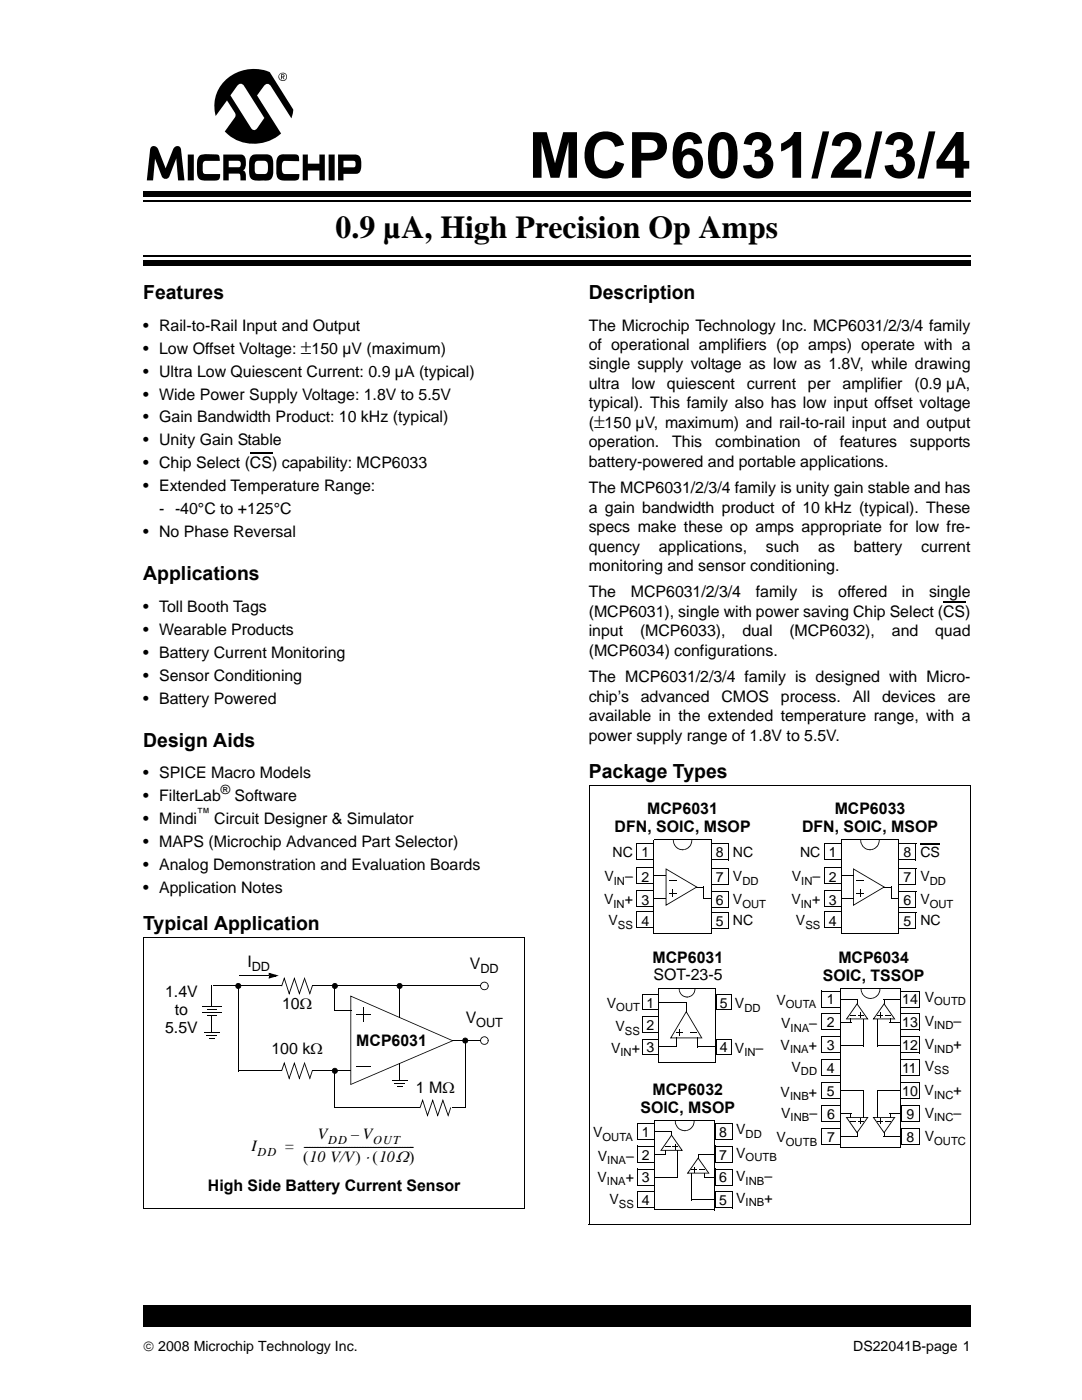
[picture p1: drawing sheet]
<svg xmlns="http://www.w3.org/2000/svg" width="216mm" height="279mm" viewBox="0 0 216 279" stroke-linecap="round" stroke-linejoin="round" font-family="sans-serif">
<g fill="#000">
<path d="M132.9 173.4l6.3 3.6-.2 .1-6.1-3.6zM133.5 175.7h1.5v.2h-1.5zM133.5 178.2h1.5v.2h-1.5zM134.2 177.5h.2v1.5h-.2zM134.3 167.6h.1zM134.3 167.7l.1-.1 .1 .4-.2 .1zM134.3 168.1l.2-.1 .1 .4h-.2zM136.2 169.5l.1 .2zM134.4 168.4h.2l.6 .8 1 .3v.2a1.9 1.9 0 0 1-1.8-1.3zM136.1 169.5l.1 .2zM136.2 169.5h.4v.1l-.4 .1zM136.5 169.5l.4-.1v.1l-.3 .1z"/>
<path d="M138 167.6l.1 .1zM138 167.6l.1 .1a1.9 1.9 0 0 1-1.2 1.8v-.1l.8-.7zM138.9 177h1.6v.1h-1.6zM132.8 173.3l.2 .1v7.2h-.2l6.2-3.6 .1 .1-6.3 3.7zM140.4 179.3h1.5v.2h-1.5zM170.3 173.4l6.3 3.6-.2 .1-6.1-3.6zM170.9 175.7h1.5v.2h-1.5zM170.9 178.2h1.5v.2h-1.5zM171.6 177.5h.2v1.5h-.2zM171.7 167.6h.1zM171.7 167.6h.1l.1 .4h-.2zM171.7 168h.2l.1 .4h-.2z"/>
<path d="M173.6 169.5l.1 .2zM171.8 168.4h.2l.6 .8 1 .3v.2a2.04 2.04 0 0 1-1.8-1.3zM173.5 169.5l.1 .2zM173.6 169.5h.4v.1l-.4 .1zM173.9 169.5l.4-.1v.1l-.3 .1zM175.4 167.6l.1 .1zM175.4 167.6l.1 .1a1.9 1.9 0 0 1-1.2 1.8v-.1l.8-.7zM176.3 177l.1 .1zM176.4 177h1.4v.1h-1.4zM170.2 173.3l.2 .1v7.2h-.2l6.2-3.6 .1 .1-6.3 3.7zM177.7 177l.2 .1zM177.8 179.3l.1 .2z"/>
<path d="M177.9 179.3h1.4v.2h-1.4zM42.2 196.7l.2 .1zM47.5 196.7l.1 .1zM47.8 194.6l.1 .2zM47.1 196.3l.5-.1 .5 .3v.2l-.1 .1-.2-.4h-.5l-.2 .4 .3 .4h.3l.2-.2 .1-.3 .1 .1a.59 .59 0 0 1-.8 .5 .59 .59 0 0 1-.2-1zM48 196.7l.1 .1zM53.6 194.1l2 .6-2 .6 .1-.4 1.2-.4 .2 .4-1.4-.4 .1-.3 .2 .5h-.4zM53.6 194.7h.4v.4h-.4zM56.1 196.7l.2 .2zM56.7 195l1.1 3.3h-.2l1.1-3.3 1.1 3.3h-.2l1.2-3.3 .1 .3-1.2 3.3-1-3.3 .1-.1-1.1 3.4-1.1-3.3 .2-.1-.5 1.6-.2-.1zM60.7 195.3l.2-.1 1 3.1-.1 .3zM62.2 196.8h.2l-.5 1.5h-.2z"/>
<path d="M62.3 196.7l.1 .1zM66.4 196.3l.4-.1 .6 .4v.1l-.2 .1-.2-.4h-.4l-.2 .4 .3 .4h.3l.2-.5 .2 .1a.6 .6 0 0 1-.8 .5 .6 .6 0 0 1-.2-1zM67.2 196.7l.2 .1zM79.3 196.4a.59 .59 0 0 1 .6-.2 .59 .59 0 0 1 .4 .5l-.1 .1-.1-.3-.4-.2-.3 .2-.1 .3 .1 .2 .4 .2 .3-.2 .1-.3 .1 .1a.59 .59 0 0 1-.8 .5 .59 .59 0 0 1-.2-.9zM80.2 196.7l.1 .1zM95.9 196.3l.3-.2a.85 .85 0 0 1 1.3 .7h-.2l-.3-.6-.4-.1-.5 .3-.1 .4 .2 .5 .5 .1 .4-.1 .2-.5h.2a.85 .85 0 0 1-1.1 .8 .85 .85 0 0 1-.5-1.3zM97.3 196.8h.2zM135.4 197.3h.2zM135.4 197.3h.2v.4h-.1zM135.5 197.7l.1-.1 .1 .4h-.1zM137.1 198.9l.1 .2zM135.6 198l.1-.1 .5 .7 .9 .3v.2a1.67 1.67 0 0 1-1.5-1.1z"/>
<path d="M137 198.9l.1 .2zM137.1 198.9h.3v.1l-.3 .1zM137.4 198.9l.3-.1 .1 .1-.4 .1zM138.6 197.2l.2 .1zM138.6 197.3h.2a1.72 1.72 0 0 1-1 1.6l-.1-.1 .5-.4 .3-.5zM171.7 197.3h.2zM171.7 197.3h.2v.4h-.1zM171.8 197.7h.1l.1 .4h-.1zM173.7 199.2l.1 .1zM171.9 198.1l.1-.1 .7 .9 1 .3v.1a1.95 1.95 0 0 1-1.8-1.2zM173.6 199.2l.1 .1zM173.7 199.2l.4-.1v.2h-.4z"/>
<path d="M174.1 199.1l.3-.1 .1 .2-.4 .1zM175.5 197.2l.2 .1zM175.5 197.3h.2a1.9 1.9 0 0 1-1.2 1.9l-.1-.1 .8-.7zM41.3 201.3h1.9v.2h-1.9zM41.3 202.5h1.9v.2h-1.9zM41.8 207.2h1v.1h-1zM42.2 202.9l.2 .1zM42.2 200.1h.2v.7h-.2zM42.2 202.7h.2v.7h-.2zM42.2 205.3h.2v.8h-.2zM56.1 213.6l.2 .2zM56.7 211.9l1.1 3.3h-.2l1.1-3.3 1.1 3.3h-.2l1.2-3.3 .1 .3-1.2 3.3-1-3.3h.1l-1.1 3.3-1.1-3.3 .2-.1-.5 1.6-.2-.1z"/>
<path d="M60.7 212.2h.2l1 3-.1 .3zM62.2 213.7h.2l-.5 1.5h-.2zM62.3 213.6l.1 .1zM66.4 213.3a.59 .59 0 0 1 .6-.1 .59 .59 0 0 1 .4 .5h-.2l-.2-.4h-.3l-.3 .3v.3l.3 .2h.3l.2-.4h.2a.59 .59 0 0 1-.8 .6 .59 .59 0 0 1-.2-1zM67.2 213.7h.2zM69.9 198.7l20.6 9-.2 .1-20.3-8.9v-.2l.1 17.7h-.2zM79.2 216.8h1v.2h-1zM79.7 212.2h.1zM79.7 203l.1 .1zM79.7 214.9h.1v.8h-.1zM88.3 219.6h.2l1 3-.1 .3zM69.9 216.4l20.4-8.8 .1 .2-20.5 8.8z"/>
<path d="M92.4 207.2l.5-.1 .5 .3v.2l-.1 .1-.2-.4h-.5l-.2 .4 .3 .4h.3l.2-.2 .1-.3 .1 .1a.6 .6 0 0 1-.8 .5 .6 .6 0 0 1-.2-1zM93.3 207.6l.1 .1zM95.9 207.2l.3-.2a.85 .85 0 0 1 1.3 .7h-.2l-.3-.6-.4-.1-.5 .3-.1 .4 .2 .5 .5 .1 .4-.1 .2-.5h.2a.85 .85 0 0 1-1.1 .8 .85 .85 0 0 1-.5-1.3zM97.3 207.7h.2zM134.9 206l.1 .1zM135 208.9l.1 .1zM135 207.1h.1v1.8h-.1zM135 206h1.2v.1h-1.2zM135.5 206.7h.1zM135.5 205.4h.1v1.3h-.1zM136.8 201.9l.2 .1zM136.8 200h.2v1.9h-.2z"/>
<path d="M136.9 201.9l.1 .1-3.2 5.2v-.1h6.2l.2 .1h-6.5zM137.7 206h1.3v.1h-1.3zM139 206l.1 .1zM139 208.9l.2 .1zM139 207.1h.2v1.8h-.2zM136.9 201.7l3.2 5.4-.1 .1-3.1-5.2zM171 200.2l.1 .2-2.1 3-.2-.1zM169.7 203.3h.2v.9h-.2zM169.8 202.5h1v.2h-1zM170.9 199.5h.2v.9h-.2zM170.9 200.4l.2-.1 2.2 3.1h-4.5l.1-.1h4.2v.1zM171.2 202.5h1.1v.2h-1.1z"/>
<path d="M171.7 202.1h.1v1.1h-.1zM175.1 202.5h1.1v.2h-1.1zM175.6 202.1h.1v1.1h-.1zM176.3 199.5h.2v.9h-.2zM176.3 200.3l.2 .1-2.2 3v-.1h4.2l.2 .1h-4.6zM176.6 202.5h1v.2h-1zM177.5 203.3h.2v.9h-.2zM176.4 200.2l2.2 3.1-.2 .1-2.1-3zM83.7 221l.2 .2zM84.3 219.3l1.1 3.4-.2-.1 1.1-3.3 1.1 3.4-.2-.1 1.2-3.3 .1 .3-1.2 3.3-1-3.3h.1l-1.1 3.3-1.1-3.3 .2-.1-.5 1.6-.2-.1zM89.8 221.1h.2l-.5 1.5h-.2zM89.9 221l.1 .1z"/>
<path d="M134 226.4l.1 .2-2.1 3-.2-.1zM132.7 229.5h.1v.9h-.1zM132.8 228.8h1v.1h-1zM133.9 225.7h.2v.9h-.2zM133.9 226.6l.2-.1 2.2 3.2h-4.6l.2-.2h4.2v.2zM134.2 228.8h1v.1h-1zM134.6 228.3h.2v1.1h-.2zM134.7 223.6l.1 .1zM134.7 223.7h.1l.1 .4h-.2zM134.7 224.1h.2l.1 .4h-.2zM136.7 225.6v.1zM134.8 224.5l.2-.1 .6 .9 1.1 .3-.1 .1a1.95 1.95 0 0 1-1.8-1.2z"/>
<path d="M136.5 225.6l.2 .1zM136.6 225.6l.4-.1v.2h-.3zM137 225.5l.3-.1 .1 .2-.4 .1zM138 233.3h1.1v.2h-1.1zM138.5 232.9h.1v1h-.1zM138.4 223.6l.2 .1zM138.4 223.7h.2v.4l-.3 .7-.4 .5-.5 .3-.1-.2 .8-.7zM139.2 230.3h.2v.9h-.2zM139.2 231.1l.2 .1-2.2 3v-.2h4.2l.2 .2h-4.5zM139.5 233.3h1v.2h-1zM140.4 234.1h.2v.8h-.2zM139.3 231l2.2 3.1-.1 .1-2.2-3z"/>
<path d="M168.8 223.1l.2-.1 2.1 3-.1 .2zM169.7 222.2h.2v.8h-.2zM169.8 223.6h1v.2h-1zM170.9 226h.2v.9h-.2zM168.7 222.9h4.6l-2.2 3.2-.2-.1 2.2-3.1v.2h-4.2zM171.2 223.6h1.1v.2h-1.1zM171.7 223.2h.1v1h-.1zM175.1 223.6h1.1v.2h-1.1zM175.6 223.2h.1v1h-.1zM176.3 226h.2v.9h-.2zM174.1 222.9h4.6l-.2 .2h-4.2v-.2l2.2 3.1-.2 .1zM176.6 223.6h1v.2h-1z"/>
<path d="M177.5 222.2h.2v.8h-.2zM178.4 223l.2 .1-2.2 3.1-.1-.2zM28.6 260.6h165.1v4.2h-165.1z"/>
<path d="M55.6 15.3a.84 .84 0 0 1 1.6 0 .84 .84 0 0 1-1.6 0zM67.5 30.8h3.3a1.37 1.37 0 0 1 1.3 1.8v.8a1.19 1.19 0 0 1-1 1.3h-2.6v1.3h-1zM65.6 30.8h1.2v5.2h-1.2zM44.7 16.3a8.3 8.3 0 0 1 9.1-1.9l4.7 7.5-.4 1.7-4-6.4a.77 .77 0 0 0-.7-.5 .77 .77 0 0 0-.8 .5l-1.3 1.9 4.8 7.5a8.2 8.2 0 0 1-11.2-.4l2-2.8a.87 .87 0 0 0-.1-1l-1.5-2.4-2.3 3.2a7.2 7.2 0 0 1 1.7-6.9zM60.4 30.8h1v1.9h2.3v-1.9h1.1v5.2h-1.1v-2h-2.3v2h-1zM55.6 31.1l.7-.3h2.4a.86 .86 0 0 1 1 1.1v.3l-2.8-.1a.79 .79 0 0 0-.7 1v.6a.87 .87 0 0 0 .7 1h2.8a.95 .95 0 0 1-.1 1 .95 .95 0 0 1-1 .3h-1.9a1.33 1.33 0 0 1-1.6-1.4l.1-2.5zM50.3 31l.6-.2h2.1a1.43 1.43 0 0 1 1.5 1.8v1.6a1.52 1.52 0 0 1-.4 1.5 1.52 1.52 0 0 1-1.6 .3h-.5a2.24 2.24 0 0 1-2-.5 5.9 5.9 0 0 1-.3-3.2l.2-.7zM44.6 30.8h3.4a1.2 1.2 0 0 1 1.1 1.6 1.45 1.45 0 0 1-.6 1.6l.5 .5 .1 1.5h-1.1v-.6a.53 .53 0 0 0-.4-.8h-2v1.4h-1zM39.7 31.2a4.7 4.7 0 0 1 3.2-.4 .77 .77 0 0 1 .8 .2 .77 .77 0 0 1 .2 .9v.2h-2.9a.66 .66 0 0 0-.6 .8v.8a.77 .77 0 0 0 .7 1h2.8a.97 .97 0 0 1-1.1 1.3h-1.9a1.47 1.47 0 0 1-1.6-1.8l.1-2.3zM37.5 30.8h1.2v5.2h-1.2zM30.1 29.5a.85 .85 0 0 1 .9-.3 .85 .85 0 0 1 .6 .6l1.4 3.8 1.5-3.8a.81 .81 0 0 1 .9-.7 .81 .81 0 0 1 .7 .9l.7 6h-1.3l-.3-4.4-1.4 3.5a.82 .82 0 0 1-.8 .6 .82 .82 0 0 1-.7-.6l-1.4-3.4-.4 4.3h-1.2zM55.7 15.3a.7 .7 0 0 0 1.4 0 .7 .7 0 0 0-1.4 0zM68.5 32.1v1.3h2.1a.77 .77 0 0 0-.1-1.3zM47.6 16.9l-1.6 2.1 4 6.4a.72 .72 0 0 0 .6 .5 .72 .72 0 0 0 .8-.4l1.3-2-4-6.3a.73 .73 0 0 0-1.1-.3zM51 32.3l-.2 1.7 .2 .6 1.8 .1a.79 .79 0 0 0 .7-1l-.1-.8a.73 .73 0 0 0-.7-.8h-1.2zM45.6 32.1v1.3h2a.68 .68 0 0 0 .4-.7 .68 .68 0 0 0-.5-.6zM56.1 14.8h.3a.29 .29 0 0 1 .4 .3 .29 .29 0 0 1-.3 .3l.3 .4h-.2l-.2-.4h-.2v.4h-.1zM56.2 15v.3l.4-.1v-.2z"/>
</g>
<path d="M49.9 90.5h4.4M188.2 120.1h4.4" fill="none" stroke="#000" stroke-width=".23"/>
<g fill="none" stroke="#000" stroke-width=".2">
<path d="M117.6 156.7h76.1M117.6 156.6v87.8M193.6 156.7v87.8M127 171.5h3.5M127 176.4h3.5M127 168.3h3.6M127 173.2h3.6M127 177.7h3.6M127 168.2v3.3M127 173.1v3.3M127 177.6v3.2M130.5 174.8h2.4"/>
<path d="M130.5 179.3h2.4M130.5 167.6v18.7M130.5 167.6h11.5M140.4 177v2.5M141.8 171.6h3.6M141.8 176.5h3.6M141.9 168.4h3.5M141.9 173.3h3.5M141.9 177.9h3.5M141.9 167.6v18.8M145.4 168.4v3.3M145.4 173.3v3.3"/>
<path d="M145.4 177.9v3.3M164.4 171.5h3.5M164.4 176.4h3.5M164.4 168.2v3.3M164.4 173.1v3.3M164.4 177.6v3.2M164.4 168.3h3.6M164.4 173.2h3.6M164.4 177.7h3.6M167.9 174.8h2.4M167.9 179.3h2.4M167.9 167.6v18.7"/>
<path d="M167.9 167.6h11.5M177.8 177.1v2.4M179.2 171.6h3.6M179.2 176.5h3.6M179.3 167.6v18.8M179.3 168.4h3.5M179.3 173.3h3.5M179.3 177.9h3.5M182.8 168.4v3.3M182.8 173.3v3.3M182.8 177.9v3.3M28.7 187.1h76.1"/>
<path d="M28.7 187v54.2M42.3 196.8v3.7M42.5 196.8h13.7M47.5 196.8v17M47.9 194.7h5.8M62.3 196.8h33.5M66.8 196.8v4.9M79.7 196.7v6.3M104.7 187.1v54.2M127 180.8h3.5M127 185.1h3.5M127 182h3.6"/>
<path d="M127 181.9v3.2M128.3 198.5h3.1M128.3 198.4v3.1M130.4 186.3h11.5M131.4 197.3h11.5M131.4 197.2v14.8M141.8 181.1h3.6M141.8 185.2h3.6M141.9 182h3.5M142.8 197.3v14.8M142.9 198.5h3.1M142.9 198.4v3.1"/>
<path d="M145.4 182v3.3M145.9 198.5v3.1M164 197.7v3.3M164 197.8h3.7M164.4 180.8h3.5M164.4 185.1h3.5M164.4 181.9v3.2M164.4 182h3.6M167.6 199.6h3.5M167.7 197.3h12.1M167.7 197.2v31.8M167.8 186.3h11.5"/>
<path d="M176.3 199.6h3.5M179.2 181.1h3.6M179.2 185.2h3.6M179.3 182h3.5M179.7 197.3v31.8M179.8 197.7v3.3M179.8 197.8h3.7M182.8 182v3.3M183.4 197.8v3.3M40.3 200.8h3.9M40.3 202h3.9M40.7 206.1h3.1"/>
<path d="M41.3 206.7h2M42.3 203v3M47.5 213.7h8.7M62.4 213.7h7.7M66.8 213.7v7.4M66.8 201.7h3.3M71.1 202.5h2.8M71.1 212.7h2.8M72.5 201.1v2.8M78.2 215.7h3.1M78.7 216.3h2.1M79.7 212.2v3.6"/>
<path d="M90.2 207.7h5.6M92.8 207.6v13.5M128.2 201.5h3.1M128.2 206h3.1M128.2 210.4h3.1M128.3 202.9v3.1M128.3 207.3v3.1M128.3 202.9h3.1M128.3 207.4h3.1M131.3 212h11.5M131.4 208.9h3.6M131.4 200h5.5"/>
<path d="M139.1 208.9h3.7M142.8 201.5h3.1M142.8 210.4h3.1M142.9 207.4h3.1M142.9 207.3v3.1M145.9 207.4v3.1M163.9 201h3.7M163.9 205.5h3.7M163.9 210.1h3.7M163.9 214.7h3.7M163.9 219.2h3.7M164 202.3v3.2"/>
<path d="M164 206.8v3.3M164 211.4v3.3M164 216v3.2M164 202.4h3.7M164 206.9h3.7M164 211.5h3.7M164 216h3.7M167.6 204.1h2.2M167.6 208.7h4.7M167.6 217.7h4.7M172.3 203.3v5.5M172.3 217.6v5.4"/>
<path d="M175.1 208.7h4.7M175.1 217.7h4.7M175.2 203.3v5.5M175.2 217.6v5.4M177.6 204.1h2.2M179.7 201h3.7M179.7 205.5h3.7M179.7 210.1h3.7M179.7 214.7h3.7M179.7 219.2h3.7M179.8 202.3v3.2M179.8 206.8v3.3"/>
<path d="M179.8 211.4v3.3M179.8 216v3.2M179.8 202.4h3.7M179.8 206.9h3.7M179.8 211.5h3.7M179.8 216h3.7M183.4 202.4v3.2M183.4 206.9v3.3M183.4 211.5v3.3M183.4 216v3.3M66.9 221.1h16.9M90.1 221.1h2.8"/>
<path d="M127.1 227.4h3.5M127.1 231.9h3.5M127.1 236.5h3.5M127.1 224.1v3.3M127.1 228.7v3.2M127.1 233.2v3.3M127.1 237.8v3.2M127.1 224.2h3.6M127.1 228.7h3.6M127.1 233.3h3.6M127.1 237.9h3.6M130.6 225.8h3.5"/>
<path d="M130.6 223.6v17.8M130.6 223.7h12.1M130.6 230.3h2.2M130.6 234.9h4.7M135.2 229.6v5.4M138 239.5h4.7M138.1 234.1v5.4M139.2 230.3h3.5M140.5 234.9h2.2M142.6 227.4h3.5M142.6 231.9h3.5M142.6 236.5h3.5"/>
<path d="M142.7 223.7v17.8M142.7 224.2h3.5M142.7 228.7h3.5M142.7 233.3h3.5M142.7 237.9h3.5M146.1 224.2v3.2M146.1 228.7v3.3M146.1 233.3v3.3M146.1 237.9v3.2M163.9 223.8h3.8M163.9 228.4h3.8M164 220.6v3.2"/>
<path d="M164 225.1v3.3M164 220.6h3.7M164 225.2h3.7M167.6 229h12.1M167.6 226.8h3.5M167.6 222.3h2.2M176.3 226.8h3.5M177.6 222.3h2.2M179.7 223.8h3.8M179.7 228.4h3.8M179.8 220.6v3.2M179.8 225.1v3.3"/>
<path d="M179.8 220.6h3.7M179.8 225.2h3.7M183.5 220.6v3.3M183.5 225.2v3.3M28.6 241.2h76.1M117.5 244.4h76.1M127.1 241h3.5M130.5 241.4h12.2M142.6 241h3.5"/>
</g>
<g fill="#000">
<path d="M53.8 194.4l1.2 .3-1.2 .4z"/>
<circle cx="47.5" cy="196.8" r=".51"/>
<circle cx="66.8" cy="196.8" r=".51"/>
<circle cx="79.7" cy="196.8" r=".51"/>
<circle cx="66.8" cy="213.7" r=".51"/>
<circle cx="92.8" cy="207.7" r=".51"/>
</g>
<path d="M183.6 168.3h4" fill="none" stroke="#000" stroke-width=".21"/>
<path d="M28.6 37.7h165.1v5.5h-165.1z" fill="#fff"/>
<path d="M28.6 40.1h165.1" fill="none" stroke="#000" stroke-width=".36"/>
<path d="M28.6 38.1h165.1v1.1h-165.1z" fill="#000"/>
<path d="M28.6 49.5h165.1v5.6h-165.1z" fill="#fff"/>
<path d="M28.6 51h165.1" fill="none" stroke="#000" stroke-width=".36"/>
<path d="M28.6 52h165.1v1h-165.1z" fill="#000"/>
<text font-size="12.7" x="105.5" y="35.5">MCP6031/2/3/4</text>
<text font-size="6.3" x="67" y="47.4">0.9 µA, High Precision Op Amps</text>
<g font-size="3.9">
<text x="28.6" y="59.7">Features</text>
<text x="117.5" y="59.7">Description</text>
<text x="60" y="70.5">±</text>
<text x="118.5" y="85.4">±</text>
<text x="28.6" y="115.8">Applications</text>
<text x="28.6" y="149">Design Aids</text>
<text x="117.5" y="155.3">Package Types</text>
<text x="28.6" y="185.7">Typical Application</text>
</g>
<g font-size="3.2">
<text x="28.6" y="66">• Rail-to-Rail Input and Output</text>
<text x="117.5" y="66">The Microchip Technology Inc. MCP6031/2/3/4 family</text>
<text x="28.6" y="70.5">• Low Offset Voltage:</text>
<text x="62.1" y="70.5">150 µV (maximum)</text>
<text x="117.5" y="69.8">of operational amplifiers (op amps) operate with a</text>
<text x="28.6" y="75.1">• Ultra Low Quiescent Current: 0.9 µA (typical)</text>
<text x="117.5" y="73.7">single supply voltage as low as 1.8V, while drawing</text>
<text x="117.5" y="77.6">ultra</text>
<text x="126" y="77.6">low</text>
<text x="133.1" y="77.6">quiescent</text>
<text x="149" y="77.6">current</text>
<text x="161.2" y="77.6">per</text>
<text x="168.1" y="77.6">amplifier</text>
<text x="182.5" y="77.6">(0.9 µA,</text>
<text x="28.6" y="79.7">• Wide Power Supply Voltage: 1.8V to 5.5V</text>
<text x="117.5" y="81.5">typical). This family also has low input offset voltage</text>
<text x="28.6" y="84.3">• Gain Bandwidth Product: 10 kHz (typical)</text>
<text x="28.6" y="88.9">• Unity Gain Stable</text>
<text x="117.5" y="85.4">( 150 µV, maximum) and rail-to-rail input and output</text>
<text x="117.5" y="89.3">operation.</text>
<text x="134.1" y="89.3">This</text>
<text x="142.7" y="89.3">combination</text>
<text x="162.4" y="89.3">of</text>
<text x="167.5" y="89.3">features</text>
<text x="181.6" y="89.3">supports</text>
<text x="28.6" y="93.5">• Chip Select (CS) capability: MCP6033</text>
<text x="117.5" y="93.1">battery-powered and portable applications.</text>
<text x="28.6" y="98.1">• Extended Temperature Range:</text>
<text x="117.5" y="98.4">The MCP6031/2/3/4 family is unity gain stable and has</text>
<text x="28.6" y="107.3">• No Phase Reversal</text>
<text x="31.7" y="102.7">- -40°C to +125°C</text>
<text x="117.5" y="102.3">a gain bandwidth product of 10 kHz (typical). These</text>
<text x="117.5" y="106.2">specs make these op amps appropriate for low fre-</text>
<text x="117.5" y="110.1">quency</text>
<text x="117.5" y="113.9">monitoring and sensor conditioning.</text>
<text x="131.4" y="110.1">applications,</text>
<text x="152.8" y="110.1">such</text>
<text x="163.3" y="110.1">as</text>
<text x="170.4" y="110.1">battery</text>
<text x="183.8" y="110.1">current</text>
<text x="117.5" y="119.2">The</text>
<text x="125.9" y="119.2">MCP6031/2/3/4</text>
<text x="150.8" y="119.2">family</text>
<text x="162" y="119.2">is</text>
<text x="167.3" y="119.2">offered</text>
<text x="180" y="119.2">in</text>
<text x="185.4" y="119.2">single</text>
<text x="28.6" y="122.1">• Toll Booth Tags</text>
<text x="117.5" y="123.1">(MCP6031), single with power saving Chip Select (CS)</text>
<text x="28.6" y="126.6">• Wearable Products</text>
<text x="28.6" y="131.2">• Battery Current Monitoring</text>
<text x="117.5" y="127">input</text>
<text x="117.5" y="130.9">(MCP6034) configurations.</text>
<text x="127.7" y="127">(MCP6033),</text>
<text x="148.2" y="127">dual</text>
<text x="157.5" y="127">(MCP6032),</text>
<text x="177.9" y="127">and</text>
<text x="186.6" y="127">quad</text>
<text x="28.6" y="135.8">• Sensor Conditioning</text>
<text x="117.5" y="136.2">The MCP6031/2/3/4 family is designed with Micro-</text>
<text x="28.6" y="140.4">• Battery Powered</text>
<text x="117.5" y="140.1">chip’s</text>
<text x="117.5" y="143.9">available in the extended temperature range, with a</text>
<text x="127.9" y="140.1">advanced</text>
<text x="144" y="140.1">CMOS</text>
<text x="155.8" y="140.1">process.</text>
<text x="170.1" y="140.1">All</text>
<text x="176" y="140.1">devices</text>
<text x="189.1" y="140.1">are</text>
<text x="117.5" y="147.8">power supply range of 1.8V to 5.5V.</text>
<text x="28.6" y="155.2">• SPICE Macro Models</text>
<text x="28.6" y="159.8">• FilterLab</text>
<text x="46.8" y="159.8">Software</text>
<text x="28.6" y="164.4">• Mindi</text>
<text x="42.8" y="164.4">Circuit Designer &amp; Simulator</text>
<text x="122.6" y="166">DFN, SOIC, MSOP</text>
<text x="129.2" y="162.5">MCP6031</text>
<text x="160" y="166">DFN, SOIC, MSOP</text>
<text x="166.6" y="162.5">MCP6033</text>
<text x="28.6" y="169">• MAPS (Microchip Advanced Part Selector)</text>
<text x="28.6" y="173.6">• Analog Demonstration and Evaluation Boards</text>
<text x="28.6" y="178.2">• Application Notes</text>
<text x="49.4" y="192.9">I</text>
<text x="93.8" y="193.4">V</text>
<text x="130.2" y="192.2">MCP6031</text>
<text x="130.4" y="195.6">SOT-23-5</text>
<text x="164.2" y="195.7">SOIC, TSSOP</text>
<text x="167.3" y="192.2">MCP6034</text>
<text x="33" y="199">1.4V</text>
<text x="34.9" y="202.6">to</text>
<text x="56.3" y="201.4">10Ω</text>
<text x="33" y="206.1">5.5V</text>
<text x="71.1" y="208.8">MCP6031</text>
<text x="92.9" y="204.2">V</text>
<text x="54.2" y="210.3">100 kΩ</text>
<text x="83" y="218.1">1 MΩ</text>
<text x="130.2" y="218.6">MCP6032</text>
<text x="63.4" y="227.2">V</text>
<text x="70" y="227.2">– V</text>
<text x="127.8" y="222.1">SOIC, MSOP</text>
<text x="50.2" y="229.7">I</text>
<text x="56.7" y="229.7">= -----------------------------------------</text>
<text x="60.5" y="232">(10 V/V) ⋅ (10Ω)</text>
<text x="41.5" y="237.7">High Side Battery Current Sensor</text>
</g>
<g font-size="2.8">
<text x="122.2" y="171">NC</text>
<text x="128" y="171.1">1</text>
<text x="142.9" y="171.1">8</text>
<text x="146.2" y="171">NC</text>
<text x="159.6" y="171">NC</text>
<text x="165.4" y="171.1">1</text>
<text x="180.3" y="171.1">8</text>
<text x="183.6" y="171">CS</text>
<text x="120.6" y="175.9">V</text>
<text x="124.8" y="175.9">–</text>
<text x="128" y="176">2</text>
<text x="142.9" y="176">7</text>
<text x="146.2" y="175.9">V</text>
<text x="158" y="175.9">V</text>
<text x="162.1" y="175.9">–</text>
<text x="165.4" y="176">2</text>
<text x="180.3" y="176">7</text>
<text x="183.6" y="175.9">V</text>
<text x="120.5" y="180.5">V</text>
<text x="121.4" y="184.6">V</text>
<text x="124.7" y="180.5">+</text>
<text x="128" y="180.6">3</text>
<text x="128" y="184.7">4</text>
<text x="142.9" y="180.6">6</text>
<text x="142.9" y="184.7">5</text>
<text x="146.2" y="180.5">V</text>
<text x="146.2" y="184.6">NC</text>
<text x="157.9" y="180.5">V</text>
<text x="158.8" y="184.6">V</text>
<text x="162.1" y="180.5">+</text>
<text x="165.4" y="180.6">3</text>
<text x="165.4" y="184.7">4</text>
<text x="180.3" y="180.6">6</text>
<text x="180.3" y="184.7">5</text>
<text x="183.6" y="180.5">V</text>
<text x="183.6" y="184.6">NC</text>
<text x="121.1" y="201.1">V</text>
<text x="129" y="201.1">1</text>
<text x="143.6" y="201.1">5</text>
<text x="146.6" y="201.2">V</text>
<text x="154.9" y="200.5">V</text>
<text x="165" y="200.5">1</text>
<text x="180" y="200.5">14</text>
<text x="184.5" y="200">V</text>
<text x="122.8" y="205.8">V</text>
<text x="129" y="205.5">2</text>
<text x="129" y="210">3</text>
<text x="143.6" y="210">4</text>
<text x="155.8" y="209.5">V</text>
<text x="155.9" y="205.3">V</text>
<text x="161.4" y="209.5">+</text>
<text x="161.5" y="205.3">–</text>
<text x="165" y="205">2</text>
<text x="165" y="209.6">3</text>
<text x="180" y="205">13</text>
<text x="180" y="209.6">12</text>
<text x="184.5" y="204.7">V</text>
<text x="184.5" y="209.4">V</text>
<text x="190.3" y="204.7">–</text>
<text x="190.3" y="209.4">+</text>
<text x="121.9" y="210.1">V</text>
<text x="126.1" y="210.1">+</text>
<text x="146.6" y="210.1">V</text>
<text x="150.8" y="210.1">–</text>
<text x="157.9" y="213.9">V</text>
<text x="165" y="214.2">4</text>
<text x="180" y="214.2">11</text>
<text x="184.5" y="213.7">V</text>
<text x="155.8" y="218.8">V</text>
<text x="161.4" y="218.8">+</text>
<text x="165" y="218.7">5</text>
<text x="180" y="218.7">10</text>
<text x="184.5" y="218.6">V</text>
<text x="190.3" y="218.6">+</text>
<text x="118.4" y="226.9">V</text>
<text x="128.1" y="226.8">1</text>
<text x="143.5" y="226.8">8</text>
<text x="146.9" y="226.3">V</text>
<text x="154.9" y="228">V</text>
<text x="155.9" y="223.1">V</text>
<text x="161.5" y="223.1">–</text>
<text x="165" y="223.3">6</text>
<text x="165" y="227.9">7</text>
<text x="180.8" y="223.3">9</text>
<text x="180.8" y="227.9">8</text>
<text x="184.5" y="227.7">V</text>
<text x="184.5" y="223.1">V</text>
<text x="190.3" y="223.1">–</text>
<text x="119.3" y="231.6">V</text>
<text x="124.9" y="231.6">–</text>
<text x="128.1" y="231.4">2</text>
<text x="143.5" y="231.4">7</text>
<text x="146.9" y="231.1">V</text>
<text x="119.2" y="235.9">V</text>
<text x="124.9" y="235.9">+</text>
<text x="128.1" y="236">3</text>
<text x="143.5" y="236">6</text>
<text x="146.9" y="235.8">V</text>
<text x="152.5" y="235.8">–</text>
<text x="121.6" y="240.3">V</text>
<text x="128.1" y="240.5">4</text>
<text x="143.5" y="240.5">5</text>
<text x="146.9" y="240">V</text>
<text x="152.5" y="240">+</text>
<text x="28.6" y="269.5">© 2008 Microchip Technology Inc.</text>
<text x="170.2" y="269.5">DS22041B-page 1</text>
</g>
<g font-size="2.5">
<text x="44.1" y="158.5">®</text>
<text x="39.3" y="163.1">™</text>
<text x="50.2" y="193.7">DD</text>
<text x="95.9" y="194.2">DD</text>
<text x="95" y="205">OUT</text>
<text x="51.4" y="230.7">DD</text>
<text x="65.5" y="228.3">DD</text>
<text x="74.5" y="228.3">OUT</text>
</g>
<g font-size="2.2">
<text x="122.5" y="176.6">IN</text>
<text x="148.1" y="176.6">DD</text>
<text x="159.9" y="176.6">IN</text>
<text x="185.5" y="176.6">DD</text>
<text x="122.4" y="181.2">IN</text>
<text x="123.3" y="185.3">SS</text>
<text x="148.1" y="181.2">OUT</text>
<text x="159.8" y="181.2">IN</text>
<text x="160.7" y="185.3">SS</text>
<text x="185.5" y="181.2">OUT</text>
<text x="123" y="201.8">OUT</text>
<text x="148.5" y="201.9">DD</text>
<text x="156.8" y="201.3">OUTA</text>
<text x="186.4" y="200.7">OUTD</text>
<text x="124.7" y="206.5">SS</text>
<text x="157.7" y="206">INA</text>
<text x="186.4" y="205.4">IND</text>
<text x="123.8" y="210.8">IN</text>
<text x="148.5" y="210.8">IN</text>
<text x="157.6" y="210.2">INA</text>
<text x="159.8" y="214.6">DD</text>
<text x="186.4" y="210.1">IND</text>
<text x="186.4" y="214.4">SS</text>
<text x="157.6" y="219.5">INB</text>
<text x="186.4" y="219.3">INC</text>
<text x="120.2" y="227.6">OUTA</text>
<text x="148.8" y="227.1">DD</text>
<text x="157.8" y="223.8">INB</text>
<text x="186.4" y="223.8">INC</text>
<text x="121.2" y="232.3">INA</text>
<text x="148.8" y="231.8">OUTB</text>
<text x="156.8" y="228.7">OUTB</text>
<text x="186.4" y="228.4">OUTC</text>
<text x="121.1" y="236.6">INA</text>
<text x="148.8" y="236.5">INB</text>
<text x="123.5" y="241">SS</text>
<text x="148.8" y="240.7">INB</text>
</g>
</svg>
